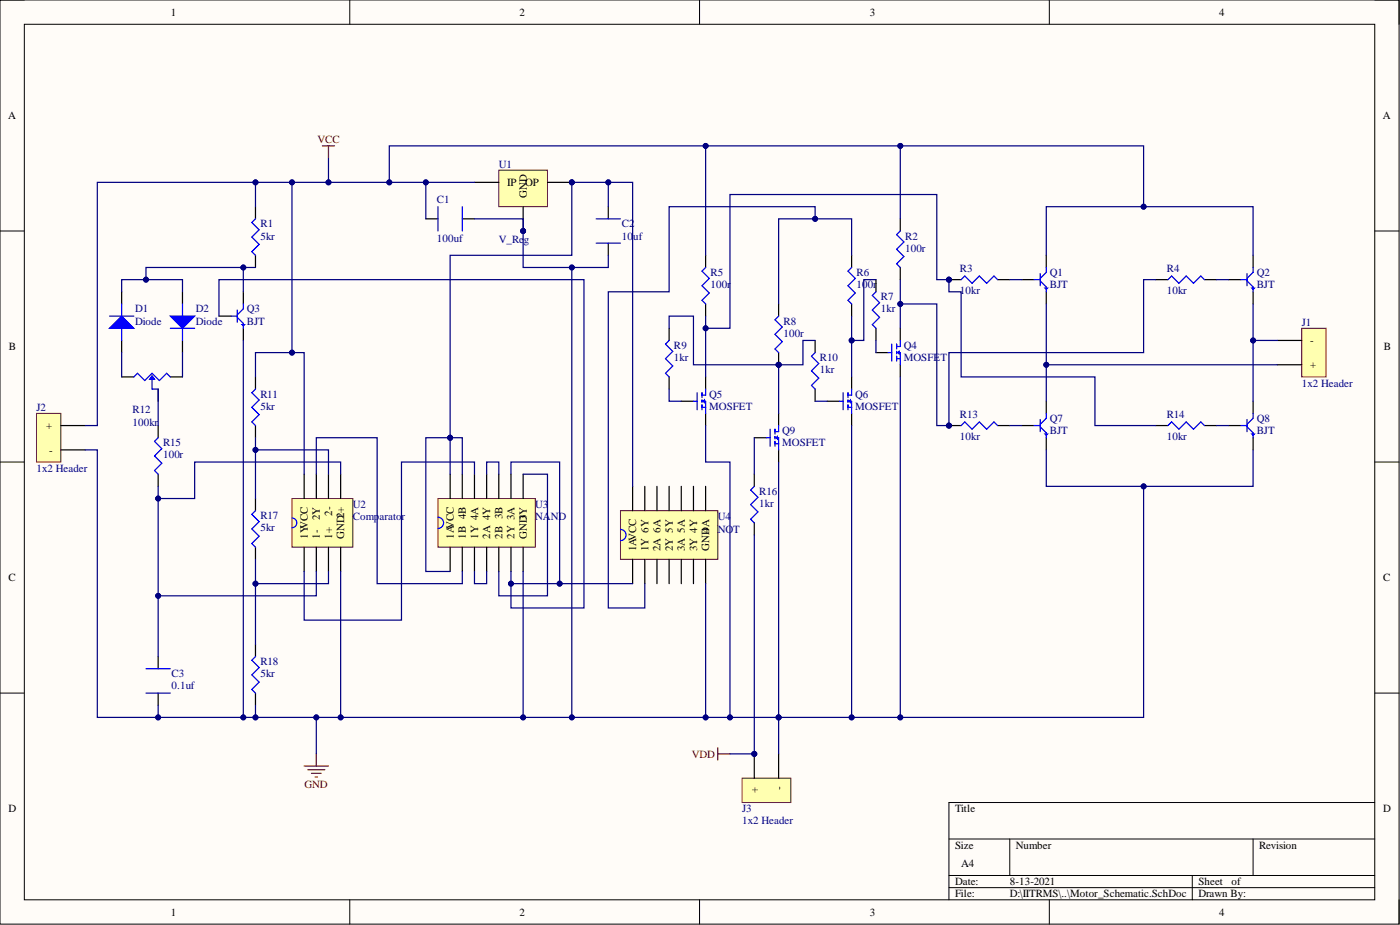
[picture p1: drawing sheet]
<svg xmlns="http://www.w3.org/2000/svg" width="292mm" height="193mm" viewBox="0 0 292 193" stroke-linecap="round" stroke-linejoin="round" font-family="sans-serif">
<path d="M0 0h291.9v192.8h-291.9z" fill-rule="evenodd" fill="#fffcf8"/>
<path d="M0 0h291.9v192.8h-291.9z" fill="none" stroke="#000" stroke-width=".21"/>
<path d="M5.1 5.1h281.7v182.6h-281.7z" fill-rule="evenodd" fill="#fffcf8"/>
<g fill="none" stroke="#000" stroke-width=".21">
<path d="M0 0h5.1M73 0v5.1M146 0v5.1M218.9 0v5.1M286.8 0h5.1v5.1M5.1 5.1h281.7v182.6h-281.7zM0 48.2h5.1M286.8 48.2h5.1M0 96.4h5.1M286.8 96.4h5.1M0 144.6h5.1M286.8 144.6h5.1"/>
<path d="M198 175h88.8M210.7 175v7.6M261.4 175v7.6M286.8 167.4h-88.8v20.3M73 187.7v5.1M146 187.7v5.1M198 182.6h88.8M198 185.2h88.8M218.9 187.7v5.1M248.8 182.6v5.1M291.9 187.7v5.1"/>
</g>
<path d="M38.1 60.9v2.5M38.1 71v2.6M53.3 78.6v2.6M53.3 88.8v2.5M53.3 104v2.5M53.3 114.1v2.6M33 137v2.5M53.3 134.4v2.6M33 144.6v2.5M53.3 144.6v2.5" fill="none" stroke="#000" stroke-width=".25"/>
<path d="M35.5 68.5h5.1M38.1 63.4v2.5M38.1 68.5v2.5M53.3 81.2l-.8 .7 1.6 1.6-1.6 1.5 1.6 1.5-1.6 1.5 .8 .8M53.3 106.5l-.8 .8 1.6 1.5-1.6 1.5 1.6 1.6-1.6 1.5 .8 .7M30.5 139.5h5M53.3 137l-.8 .7 1.6 1.6-1.6 1.5 1.6 1.5-1.6 1.5 .8 .8M30.5 144.6h5" fill="none" stroke="#00f" stroke-width=".25"/>
<path d="M35.5 65.9h5.1l-2.5 2.6z" fill="#00f"/>
<path d="M22.8 65.9h5.1M25.4 63.4v2.5M25.4 68.5v2.5M35.5 65.9h5.1l-2.5 2.6z" fill="none" stroke="#00f" stroke-width=".25"/>
<path d="M25.4 60.9v2.5M25.4 71v2.6" fill="none" stroke="#000" stroke-width=".25"/>
<path d="M22.8 68.5l2.6-2.6 2.5 2.6z" fill="#00f"/>
<path d="M53.3 45.7l-.8 .7 1.6 1.5-1.6 1.6 1.6 1.5-1.6 1.5 .8 .8M22.8 68.5l2.6-2.6 2.5 2.6zM48.2 65.9h1.3M49.5 64.7v2.5M49.5 66.2l1.3 1.3v1M50.8 63.4v1l-1.3 1.3" fill="none" stroke="#00f" stroke-width=".25"/>
<path d="M53.3 43.1v2.6M53.3 53.3v2.5M45.7 65.9h2.5M50.8 60.9v2.5M50.8 68.5v2.5" fill="none" stroke="#000" stroke-width=".25"/>
<path d="M50.5 67.7h.5l-.2 .3z" fill="#00f"/>
<path d="M50.5 67.7h.5l-.2 .3z" fill="none" stroke="#00f" stroke-width=".25"/>
<path d="M60.9 104h12.7v10.1h-12.7z" fill-rule="evenodd" fill="#ffffb0"/>
<path d="M60.9 104h12.7v10.1h-12.7z" fill="none" stroke="#800000" stroke-width=".21"/>
<path d="M33 88.8v2.5M33 98.9v2.6M63.5 98.9v5.1M66 98.9v5.1M68.5 98.9v5.1M71.1 98.9v5.1M63.5 114.1v5.1M66 114.1v5.1M68.5 114.1v5.1M71.1 114.1v5.1" fill="none" stroke="#000" stroke-width=".25"/>
<path d="M33 91.3l-.8 .8 1.6 1.5-1.6 1.5 1.6 1.5-1.6 1.6 .8 .7M60.9 108.1a1.01 1.01 0 0 1 1 1 1.01 1.01 0 0 1-1 1" fill="none" stroke="#00f" stroke-width=".25"/>
<path d="M91.4 104h20.3v10.1h-20.3z" fill-rule="evenodd" fill="#ffffb0"/>
<path d="M91.4 104h20.3v10.1h-20.3z" fill="none" stroke="#800000" stroke-width=".21"/>
<g fill="none" stroke="#000" stroke-width=".25">
<path d="M93.9 98.9v5.1M96.5 98.9v5.1M99 98.9v5.1M101.5 98.9v5.1M104.1 98.9v5.1M106.6 98.9v5.1M109.1 98.9v5.1M93.9 114.1v5.1M96.5 114.1v5.1M99 114.1v5.1M101.5 114.1v5.1M104.1 114.1v5.1"/>
<path d="M106.6 114.1v5.1M109.1 114.1v5.1"/>
</g>
<path d="M91.4 107.9a1.17 1.17 0 0 1 1.1 1.2 1.17 1.17 0 0 1-1.1 1.1" fill="none" stroke="#00f" stroke-width=".25"/>
<circle cx="109.1" cy="48.2" r=".51" fill="#000080"/>
<circle cx="109.1" cy="48.2" r=".51" fill="none" stroke="#000080" stroke-width=".21"/>
<circle cx="119.3" cy="38" r=".51" fill="#000080"/>
<circle cx="119.3" cy="38" r=".51" fill="none" stroke="#000080" stroke-width=".21"/>
<path d="M104.1 35.5h10.1v7.6h-10.1z" fill-rule="evenodd" fill="#ffffb0"/>
<path d="M104.1 35.5h10.1v7.6h-10.1z" fill="none" stroke="#800000" stroke-width=".21"/>
<path d="M99 38h5.1M109.1 43.1v5.1" fill="none" stroke="#000" stroke-width=".25"/>
<circle cx="109.1" cy="48.2" r=".51" fill="#000080"/>
<circle cx="109.1" cy="48.2" r=".51" fill="none" stroke="#000080" stroke-width=".21"/>
<path d="M114.2 38h5.1" fill="none" stroke="#000" stroke-width=".25"/>
<circle cx="119.3" cy="38" r=".51" fill="#000080"/>
<circle cx="119.3" cy="38" r=".51" fill="none" stroke="#000080" stroke-width=".21"/>
<path d="M88.8 45.7h2.6M96.5 45.7h2.5M126.9 43.1v2.6M126.9 50.7v2.6" fill="none" stroke="#000" stroke-width=".25"/>
<path d="M91.4 43.1v5.1M96.5 43.1v5.1M124.4 50.7h5.1M124.4 45.7h5.1" fill="none" stroke="#00f" stroke-width=".25"/>
<path d="M129.5 106.5h20.3v10.2h-20.3z" fill-rule="evenodd" fill="#ffffb0"/>
<path d="M129.5 106.5h20.3v10.2h-20.3z" fill="none" stroke="#800000" stroke-width=".21"/>
<g fill="none" stroke="#000" stroke-width=".25">
<path d="M132 101.5v5M132 116.7v5.1M134.5 101.5v5M134.5 116.7v5.1M137.1 101.5v5M137.1 116.7v5.1M139.6 101.5v5M139.6 116.7v5.1M142.1 101.5v5M142.1 116.7v5.1M144.7 101.5v5M144.7 116.7v5.1"/>
<path d="M147.2 101.5v5M147.2 116.7v5.1"/>
</g>
<path d="M129.5 110.4a1.17 1.17 0 0 1 1.1 1.2 1.17 1.17 0 0 1-1.1 1.2" fill="none" stroke="#00f" stroke-width=".25"/>
<path d="M7.6 86.2h5.1v10.2h-5.1z" fill-rule="evenodd" fill="#ffffb0"/>
<path d="M7.6 86.2h5.1v10.2h-5.1z" fill="none" stroke="#800000" stroke-width=".21"/>
<path d="M12.7 88.8h5.1M12.7 93.9h5.1M157.4 91.3h2.5M162.5 86.2v2.6M162.5 93.9v2.5" fill="none" stroke="#000" stroke-width=".25"/>
<path d="M67.3 30.4h2.5M68.5 30.4v2.6M63.5 159.8h5M66 157.3v2.5M64.2 160.6h3.6M65 161.3h2M65.7 162.1h.6" fill="none" stroke="#800000" stroke-width=".25"/>
<path d="M159.9 91.3h.8M160.7 89.5v3.6M161.7 91.3h.8v2.6M161.7 89.5v1.1M161.7 91.1v.5M161.7 92.1v1M161.7 92.6h.8M162.5 88.8v1.2h-.8" fill="none" stroke="#00f" stroke-width=".25"/>
<path d="M161.9 91.3l.3-.2v.5z" fill="#00f"/>
<path d="M185.3 73.6h.8M186.1 71.8v3.5M187.1 73.6h.7v2.5M187.1 71.8v1M187.1 73.3v.5M187.1 74.3v1M187.1 74.8h.7M187.8 71v1.3h-.7M161.9 91.3l.3-.2v.5z" fill="none" stroke="#00f" stroke-width=".25"/>
<path d="M182.8 73.6h2.5M187.8 68.5v2.5M187.8 76.1v2.5" fill="none" stroke="#000" stroke-width=".25"/>
<path d="M187.3 73.6l.3-.3v.5z" fill="#00f"/>
<path d="M187.3 73.6l.3-.3v.5zM144.7 83.7h.7M145.4 81.9v3.6M146.5 83.7h.7v2.5M146.5 81.9v1M146.5 83.5v.5M146.5 84.5v1M146.5 85h.7M147.2 81.2v1.2h-.7" fill="none" stroke="#00f" stroke-width=".25"/>
<path d="M147.2 78.6v2.6M142.1 83.7h2.6M147.2 86.2v2.6" fill="none" stroke="#000" stroke-width=".25"/>
<path d="M146.7 83.7l.3-.2v.5z" fill="#00f"/>
<path d="M146.7 83.7l.3-.2v.5zM175.1 83.7h.8M175.9 81.9v3.6M176.9 83.7h.8v2.5M176.9 81.9v1M176.9 83.5v.5M176.9 84.5v1M176.9 85h.8M177.7 81.2v1.2h-.8" fill="none" stroke="#00f" stroke-width=".25"/>
<path d="M177.7 78.6v2.6M172.6 83.7h2.5M177.7 86.2v2.6" fill="none" stroke="#000" stroke-width=".25"/>
<path d="M177.2 83.7l.2-.2v.5z" fill="#00f"/>
<path d="M147.2 55.8l-.7 .8 1.5 1.5-1.5 1.5 1.5 1.5-1.5 1.6 .7 .7M177.2 83.7l.2-.2v.5z" fill="none" stroke="#00f" stroke-width=".25"/>
<path d="M147.2 53.3v2.5M147.2 63.4v2.5" fill="none" stroke="#000" stroke-width=".25"/>
<circle cx="162.5" cy="76.1" r=".51" fill="#000080"/>
<circle cx="162.5" cy="76.1" r=".51" fill="none" stroke="#000080" stroke-width=".21"/>
<path d="M162.5 63.4v2.5M162.5 73.6v2.5" fill="none" stroke="#000" stroke-width=".25"/>
<circle cx="162.5" cy="76.1" r=".51" fill="#000080"/>
<circle cx="162.5" cy="76.1" r=".51" fill="none" stroke="#000080" stroke-width=".21"/>
<path d="M177.7 55.8l-.8 .8 1.5 1.5-1.5 1.5 1.5 1.5-1.5 1.6 .8 .7M187.8 48.2l-.7 .8 1.5 1.5-1.5 1.5 1.5 1.5-1.5 1.5 .7 .8M139.6 71l-.8 .8 1.6 1.5-1.6 1.5 1.6 1.5-1.6 1.6 .8 .7M162.5 65.9l-.8 .8 1.5 1.5-1.5 1.6 1.5 1.5-1.5 1.5 .8 .8M170.1 73.6l-.8 .7 1.5 1.5-1.5 1.6 1.5 1.5-1.5 1.5 .8 .8M182.8 60.9l-.8 .7 1.5 1.6-1.5 1.5 1.5 1.5-1.5 1.5 .8 .8M157.4 101.5l-.8 .7 1.5 1.5-1.5 1.6 1.5 1.5-1.5 1.5 .8 .8" fill="none" stroke="#00f" stroke-width=".25"/>
<path d="M177.7 53.3v2.5M182.8 58.3v2.6M187.8 45.7v2.5M187.8 55.8v2.5M139.6 68.5v2.5M139.6 78.6v2.6M170.1 71v2.6M177.7 63.4v2.5M182.8 68.5v2.5M157.4 98.9v2.6M170.1 81.2v2.5M157.4 109.1v2.5" fill="none" stroke="#000" stroke-width=".25"/>
<circle cx="157.4" cy="157.3" r=".51" fill="#000080"/>
<circle cx="157.4" cy="157.3" r=".51" fill="none" stroke="#000080" stroke-width=".21"/>
<path d="M154.8 162.3h10.2v5.1h-10.2z" fill-rule="evenodd" fill="#ffffb0"/>
<path d="M154.8 162.3h10.2v5.1h-10.2z" fill="none" stroke="#800000" stroke-width=".21"/>
<path d="M157.4 157.3v5" fill="none" stroke="#000" stroke-width=".25"/>
<circle cx="157.4" cy="157.3" r=".51" fill="#000080"/>
<circle cx="157.4" cy="157.3" r=".51" fill="none" stroke="#000080" stroke-width=".21"/>
<path d="M162.5 157.3v5" fill="none" stroke="#000" stroke-width=".25"/>
<path d="M149.8 156v2.5M149.8 157.3h2.5" fill="none" stroke="#800000" stroke-width=".25"/>
<circle cx="198" cy="88.8" r=".51" fill="#000080"/>
<circle cx="198" cy="88.8" r=".51" fill="none" stroke="#000080" stroke-width=".21"/>
<path d="M198 88.8h2.5" fill="none" stroke="#000" stroke-width=".25"/>
<circle cx="198" cy="88.8" r=".51" fill="#000080"/>
<circle cx="198" cy="88.8" r=".51" fill="none" stroke="#000080" stroke-width=".21"/>
<path d="M208.1 88.8h2.6" fill="none" stroke="#000" stroke-width=".25"/>
<path d="M200.5 88.8l.8-.8 1.5 1.5 1.5-1.5 1.6 1.5 1.5-1.5 .7 .8" fill="none" stroke="#00f" stroke-width=".25"/>
<circle cx="198" cy="58.3" r=".51" fill="#000080"/>
<circle cx="198" cy="58.3" r=".51" fill="none" stroke="#000080" stroke-width=".21"/>
<path d="M198 58.3h2.5" fill="none" stroke="#000" stroke-width=".25"/>
<circle cx="198" cy="58.3" r=".51" fill="#000080"/>
<circle cx="198" cy="58.3" r=".51" fill="none" stroke="#000080" stroke-width=".21"/>
<path d="M208.1 58.3h2.6M213.2 58.3h2.6M218.3 53.3v2.5M241.1 58.3h2.6M251.3 58.3h2.5M218.3 60.9v2.5M241.1 88.8h2.6M251.3 88.8h2.5" fill="none" stroke="#000" stroke-width=".25"/>
<path d="M200.5 58.3l.8-.7 1.5 1.5 1.5-1.5 1.6 1.5 1.5-1.5 .7 .7M215.8 58.3h1.2M217 57.1v2.5M217 58.6l1.3 1.3v1M218.3 55.8v1l-1.3 1.3M243.7 58.3l.7-.7 1.6 1.5 1.5-1.5 1.5 1.5 1.5-1.5 .8 .7M243.7 88.8l.7-.8 1.6 1.5 1.5-1.5 1.5 1.5 1.5-1.5 .8 .8" fill="none" stroke="#00f" stroke-width=".25"/>
<path d="M218 60.1h.6l-.3 .3z" fill="#00f"/>
<path d="M258.9 58.3h1.3M260.2 57.1v2.5M260.2 58.6l1.2 1.3v1M261.4 55.8v1l-1.2 1.3M218 60.1h.6l-.3 .3z" fill="none" stroke="#00f" stroke-width=".25"/>
<path d="M256.4 58.3h2.5M261.4 53.3v2.5M261.4 60.9v2.5" fill="none" stroke="#000" stroke-width=".25"/>
<path d="M261.2 60.1h.5l-.3 .3z" fill="#00f"/>
<path d="M261.2 60.1h.5l-.3 .3zM258.9 88.8h1.3M260.2 87.5v2.5M260.2 89l1.2 1.3v1M261.4 86.2v1.1l-1.2 1.2" fill="none" stroke="#00f" stroke-width=".25"/>
<path d="M256.4 88.8h2.5M261.4 83.7v2.5M261.4 91.3v2.6" fill="none" stroke="#000" stroke-width=".25"/>
<path d="M261.2 90.6h.5l-.3 .2z" fill="#00f"/>
<path d="M215.8 88.8h1.2M217 87.5v2.5M217 89l1.3 1.3v1M218.3 86.2v1.1l-1.3 1.2M261.2 90.6h.5l-.3 .2z" fill="none" stroke="#00f" stroke-width=".25"/>
<path d="M213.2 88.8h2.6M218.3 83.7v2.5M218.3 91.3v2.6" fill="none" stroke="#000" stroke-width=".25"/>
<path d="M218 90.6h.6l-.3 .2z" fill="#00f"/>
<path d="M218 90.6h.6l-.3 .2z" fill="none" stroke="#00f" stroke-width=".25"/>
<path d="M271.6 68.5h5.1v10.1h-5.1z" fill-rule="evenodd" fill="#ffffb0"/>
<path d="M271.6 68.5h5.1v10.1h-5.1z" fill="none" stroke="#800000" stroke-width=".21"/>
<path d="M25.4 78.6h2.5M35.5 78.6h2.6M266.5 76.1h5.1M266.5 71h5.1" fill="none" stroke="#000" stroke-width=".25"/>
<path d="M27.9 78.6l.8-.7 1.5 1.5 1.5-1.5 1.6 1.5 1.5-1.5 .7 .7M31.7 79.1v2.1h1.3" fill="none" stroke="#00f" stroke-width=".25"/>
<path d="M31.7 78.4l.5 .7h-1z" fill="#00f"/>
<path d="M31.7 78.4l.5 .7h-1z" fill="none" stroke="#00f" stroke-width=".25"/>
<path d="M33 81.2v2.5" fill="none" stroke="#000" stroke-width=".25"/>
<path d="M17.8 93.9h2.5v55.8h12.7" fill="none" stroke="#000080" stroke-width=".25"/>
<circle cx="33" cy="149.7" r=".51" fill="#000080"/>
<circle cx="33" cy="149.7" r=".51" fill="none" stroke="#000080" stroke-width=".21"/>
<path d="M53.3 38h-33v50.8h-2.5" fill="none" stroke="#000080" stroke-width=".25"/>
<circle cx="53.3" cy="38" r=".51" fill="#000080"/>
<circle cx="53.3" cy="38" r=".51" fill="none" stroke="#000080" stroke-width=".21"/>
<path d="M25.4 60.9v-2.6h12.7v2.6" fill="none" stroke="#000080" stroke-width=".25"/>
<circle cx="30.5" cy="58.3" r=".51" fill="#000080"/>
<circle cx="30.5" cy="58.3" r=".51" fill="none" stroke="#000080" stroke-width=".21"/>
<path d="M33 147.1v2.6h20.3v-2.6" fill="none" stroke="#000080" stroke-width=".25"/>
<circle cx="33" cy="149.7" r=".51" fill="#000080"/>
<circle cx="33" cy="149.7" r=".51" fill="none" stroke="#000080" stroke-width=".21"/>
<circle cx="50.8" cy="149.7" r=".51" fill="#000080"/>
<circle cx="50.8" cy="149.7" r=".51" fill="none" stroke="#000080" stroke-width=".21"/>
<circle cx="53.3" cy="149.7" r=".51" fill="#000080"/>
<circle cx="53.3" cy="149.7" r=".51" fill="none" stroke="#000080" stroke-width=".21"/>
<path d="M66 119.2v5.1h-33" fill="none" stroke="#000080" stroke-width=".25"/>
<circle cx="33" cy="124.3" r=".51" fill="#000080"/>
<circle cx="33" cy="124.3" r=".51" fill="none" stroke="#000080" stroke-width=".21"/>
<path d="M71.1 98.9v-2.5h-30.5v7.6h-7.6" fill="none" stroke="#000080" stroke-width=".25"/>
<circle cx="33" cy="104" r=".51" fill="#000080"/>
<circle cx="33" cy="104" r=".51" fill="none" stroke="#000080" stroke-width=".21"/>
<path d="M71.1 119.2v30.5h-17.8" fill="none" stroke="#000080" stroke-width=".25"/>
<circle cx="71.1" cy="149.7" r=".51" fill="#000080"/>
<circle cx="71.1" cy="149.7" r=".51" fill="none" stroke="#000080" stroke-width=".21"/>
<circle cx="66" cy="149.7" r=".51" fill="#000080"/>
<circle cx="66" cy="149.7" r=".51" fill="none" stroke="#000080" stroke-width=".21"/>
<circle cx="53.3" cy="149.7" r=".51" fill="#000080"/>
<circle cx="53.3" cy="149.7" r=".51" fill="none" stroke="#000080" stroke-width=".21"/>
<path d="M68.5 119.2v2.6h-15.2" fill="none" stroke="#000080" stroke-width=".25"/>
<circle cx="53.3" cy="121.8" r=".51" fill="#000080"/>
<circle cx="53.3" cy="121.8" r=".51" fill="none" stroke="#000080" stroke-width=".21"/>
<path d="M53.3 91.3v2.6h15.2v5" fill="none" stroke="#000080" stroke-width=".25"/>
<circle cx="53.3" cy="93.9" r=".51" fill="#000080"/>
<circle cx="53.3" cy="93.9" r=".51" fill="none" stroke="#000080" stroke-width=".21"/>
<path d="M53.3 43.1v-5.1h7.6v35.6h-7.6v5" fill="none" stroke="#000080" stroke-width=".25"/>
<circle cx="53.3" cy="38" r=".51" fill="#000080"/>
<circle cx="53.3" cy="38" r=".51" fill="none" stroke="#000080" stroke-width=".21"/>
<circle cx="60.9" cy="38" r=".51" fill="#000080"/>
<circle cx="60.9" cy="38" r=".51" fill="none" stroke="#000080" stroke-width=".21"/>
<circle cx="60.9" cy="73.6" r=".51" fill="#000080"/>
<circle cx="60.9" cy="73.6" r=".51" fill="none" stroke="#000080" stroke-width=".21"/>
<path d="M60.9 73.6h2.6v25.3" fill="none" stroke="#000080" stroke-width=".25"/>
<circle cx="60.9" cy="73.6" r=".51" fill="#000080"/>
<circle cx="60.9" cy="73.6" r=".51" fill="none" stroke="#000080" stroke-width=".21"/>
<path d="M60.9 38h38.1" fill="none" stroke="#000080" stroke-width=".25"/>
<circle cx="88.8" cy="38" r=".51" fill="#000080"/>
<circle cx="88.8" cy="38" r=".51" fill="none" stroke="#000080" stroke-width=".21"/>
<circle cx="81.2" cy="38" r=".51" fill="#000080"/>
<circle cx="81.2" cy="38" r=".51" fill="none" stroke="#000080" stroke-width=".21"/>
<circle cx="68.5" cy="38" r=".51" fill="#000080"/>
<circle cx="68.5" cy="38" r=".51" fill="none" stroke="#000080" stroke-width=".21"/>
<circle cx="60.9" cy="38" r=".51" fill="#000080"/>
<circle cx="60.9" cy="38" r=".51" fill="none" stroke="#000080" stroke-width=".21"/>
<path d="M66 98.9v-7.6h12.7v30.5h17.8v-2.6M99 98.9v-2.5h-15.2v33h-20.3v-10.2M109.1 119.2v30.5h-38" fill="none" stroke="#000080" stroke-width=".25"/>
<circle cx="109.1" cy="149.7" r=".51" fill="#000080"/>
<circle cx="109.1" cy="149.7" r=".51" fill="none" stroke="#000080" stroke-width=".21"/>
<circle cx="71.1" cy="149.7" r=".51" fill="#000080"/>
<circle cx="71.1" cy="149.7" r=".51" fill="none" stroke="#000080" stroke-width=".21"/>
<path d="M81.2 38v-7.6h66v22.9" fill="none" stroke="#000080" stroke-width=".25"/>
<circle cx="147.2" cy="30.4" r=".51" fill="#000080"/>
<circle cx="147.2" cy="30.4" r=".51" fill="none" stroke="#000080" stroke-width=".21"/>
<circle cx="81.2" cy="38" r=".51" fill="#000080"/>
<circle cx="81.2" cy="38" r=".51" fill="none" stroke="#000080" stroke-width=".21"/>
<path d="M93.9 91.3h-5.1v27.9h5.1" fill="none" stroke="#000080" stroke-width=".25"/>
<circle cx="93.9" cy="91.3" r=".51" fill="#000080"/>
<circle cx="93.9" cy="91.3" r=".51" fill="none" stroke="#000080" stroke-width=".21"/>
<path d="M93.9 91.3h2.6v7.6" fill="none" stroke="#000080" stroke-width=".25"/>
<circle cx="93.9" cy="91.3" r=".51" fill="#000080"/>
<circle cx="93.9" cy="91.3" r=".51" fill="none" stroke="#000080" stroke-width=".21"/>
<path d="M126.9 43.1v-5.1h-7.6v15.3h-25.4v45.6" fill="none" stroke="#000080" stroke-width=".25"/>
<circle cx="126.9" cy="38" r=".51" fill="#000080"/>
<circle cx="126.9" cy="38" r=".51" fill="none" stroke="#000080" stroke-width=".21"/>
<circle cx="119.3" cy="38" r=".51" fill="#000080"/>
<circle cx="119.3" cy="38" r=".51" fill="none" stroke="#000080" stroke-width=".21"/>
<circle cx="93.9" cy="91.3" r=".51" fill="#000080"/>
<circle cx="93.9" cy="91.3" r=".51" fill="none" stroke="#000080" stroke-width=".21"/>
<path d="M99 45.7h10.1v10.1h10.2v93.9h-10.2M99 119.2v2.6h2.5v-2.6" fill="none" stroke="#000080" stroke-width=".25"/>
<circle cx="109.1" cy="48.2" r=".51" fill="#000080"/>
<circle cx="109.1" cy="48.2" r=".51" fill="none" stroke="#000080" stroke-width=".21"/>
<circle cx="119.3" cy="55.8" r=".51" fill="#000080"/>
<circle cx="119.3" cy="55.8" r=".51" fill="none" stroke="#000080" stroke-width=".21"/>
<circle cx="119.3" cy="149.7" r=".51" fill="#000080"/>
<circle cx="119.3" cy="149.7" r=".51" fill="none" stroke="#000080" stroke-width=".21"/>
<circle cx="109.1" cy="149.7" r=".51" fill="#000080"/>
<circle cx="109.1" cy="149.7" r=".51" fill="none" stroke="#000080" stroke-width=".21"/>
<path d="M101.5 98.9v-2.5h2.6v2.5M106.6 98.9v-2.5h10.2v25.4h-10.2v-2.6M109.1 98.9h5.1v25.4h-10.1v-5.1" fill="none" stroke="#000080" stroke-width=".25"/>
<circle cx="116.8" cy="121.8" r=".51" fill="#000080"/>
<circle cx="116.8" cy="121.8" r=".51" fill="none" stroke="#000080" stroke-width=".21"/>
<circle cx="106.6" cy="121.8" r=".51" fill="#000080"/>
<circle cx="106.6" cy="121.8" r=".51" fill="none" stroke="#000080" stroke-width=".21"/>
<path d="M116.8 121.8h15.2" fill="none" stroke="#000080" stroke-width=".25"/>
<circle cx="116.8" cy="121.8" r=".51" fill="#000080"/>
<circle cx="116.8" cy="121.8" r=".51" fill="none" stroke="#000080" stroke-width=".21"/>
<path d="M147.2 121.8v27.9h-27.9" fill="none" stroke="#000080" stroke-width=".25"/>
<circle cx="147.2" cy="149.7" r=".51" fill="#000080"/>
<circle cx="147.2" cy="149.7" r=".51" fill="none" stroke="#000080" stroke-width=".21"/>
<circle cx="119.3" cy="149.7" r=".51" fill="#000080"/>
<circle cx="119.3" cy="149.7" r=".51" fill="none" stroke="#000080" stroke-width=".21"/>
<path d="M126.9 53.3v2.5h-7.6" fill="none" stroke="#000080" stroke-width=".25"/>
<circle cx="119.3" cy="55.8" r=".51" fill="#000080"/>
<circle cx="119.3" cy="55.8" r=".51" fill="none" stroke="#000080" stroke-width=".21"/>
<path d="M170.1 45.7v-2.6h-30.5v17.8h-12.7v65.9h7.6v-5" fill="none" stroke="#000080" stroke-width=".25"/>
<circle cx="170.1" cy="45.7" r=".51" fill="#000080"/>
<circle cx="170.1" cy="45.7" r=".51" fill="none" stroke="#000080" stroke-width=".21"/>
<path d="M126.9 38h5.1v63.5" fill="none" stroke="#000080" stroke-width=".25"/>
<circle cx="126.9" cy="38" r=".51" fill="#000080"/>
<circle cx="126.9" cy="38" r=".51" fill="none" stroke="#000080" stroke-width=".21"/>
<path d="M139.6 68.5v-2.6h5.1v10.2h17.8v10.1M139.6 81.2v2.5h2.5" fill="none" stroke="#000080" stroke-width=".25"/>
<circle cx="162.5" cy="76.1" r=".51" fill="#000080"/>
<circle cx="162.5" cy="76.1" r=".51" fill="none" stroke="#000080" stroke-width=".21"/>
<path d="M147.2 88.8v7.6h5.1v53.3h-5.1" fill="none" stroke="#000080" stroke-width=".25"/>
<circle cx="152.3" cy="149.7" r=".51" fill="#000080"/>
<circle cx="152.3" cy="149.7" r=".51" fill="none" stroke="#000080" stroke-width=".21"/>
<circle cx="147.2" cy="149.7" r=".51" fill="#000080"/>
<circle cx="147.2" cy="149.7" r=".51" fill="none" stroke="#000080" stroke-width=".21"/>
<path d="M147.2 68.5h5.1v-27.9h43.2v17.7h2.5v2.6h2.5v17.7h28v10.2h12.6" fill="none" stroke="#000080" stroke-width=".25"/>
<circle cx="198" cy="58.3" r=".51" fill="#000080"/>
<circle cx="198" cy="58.3" r=".51" fill="none" stroke="#000080" stroke-width=".21"/>
<circle cx="147.2" cy="68.5" r=".51" fill="#000080"/>
<circle cx="147.2" cy="68.5" r=".51" fill="none" stroke="#000080" stroke-width=".21"/>
<path d="M147.2 30.4h40.6v15.3" fill="none" stroke="#000080" stroke-width=".25"/>
<circle cx="187.8" cy="30.4" r=".51" fill="#000080"/>
<circle cx="187.8" cy="30.4" r=".51" fill="none" stroke="#000080" stroke-width=".21"/>
<circle cx="147.2" cy="30.4" r=".51" fill="#000080"/>
<circle cx="147.2" cy="30.4" r=".51" fill="none" stroke="#000080" stroke-width=".21"/>
<path d="M157.4 111.6v45.7h-5.1" fill="none" stroke="#000080" stroke-width=".25"/>
<circle cx="157.4" cy="157.3" r=".51" fill="#000080"/>
<circle cx="157.4" cy="157.3" r=".51" fill="none" stroke="#000080" stroke-width=".21"/>
<path d="M162.5 96.4v53.3h-10.2" fill="none" stroke="#000080" stroke-width=".25"/>
<circle cx="162.5" cy="149.7" r=".51" fill="#000080"/>
<circle cx="162.5" cy="149.7" r=".51" fill="none" stroke="#000080" stroke-width=".21"/>
<circle cx="152.3" cy="149.7" r=".51" fill="#000080"/>
<circle cx="152.3" cy="149.7" r=".51" fill="none" stroke="#000080" stroke-width=".21"/>
<path d="M177.7 88.8v60.9h-15.2" fill="none" stroke="#000080" stroke-width=".25"/>
<circle cx="177.7" cy="149.7" r=".51" fill="#000080"/>
<circle cx="177.7" cy="149.7" r=".51" fill="none" stroke="#000080" stroke-width=".21"/>
<circle cx="162.5" cy="149.7" r=".51" fill="#000080"/>
<circle cx="162.5" cy="149.7" r=".51" fill="none" stroke="#000080" stroke-width=".21"/>
<path d="M170.1 71h-2.6v5.1h-5" fill="none" stroke="#000080" stroke-width=".25"/>
<circle cx="162.5" cy="76.1" r=".51" fill="#000080"/>
<circle cx="162.5" cy="76.1" r=".51" fill="none" stroke="#000080" stroke-width=".21"/>
<path d="M177.7 53.3v-7.6h-15.2v17.7" fill="none" stroke="#000080" stroke-width=".25"/>
<circle cx="170.1" cy="45.7" r=".51" fill="#000080"/>
<circle cx="170.1" cy="45.7" r=".51" fill="none" stroke="#000080" stroke-width=".21"/>
<path d="M187.8 78.6v71.1h-10.1M170.1 83.7h2.5" fill="none" stroke="#000080" stroke-width=".25"/>
<circle cx="187.8" cy="149.7" r=".51" fill="#000080"/>
<circle cx="187.8" cy="149.7" r=".51" fill="none" stroke="#000080" stroke-width=".21"/>
<circle cx="177.7" cy="149.7" r=".51" fill="#000080"/>
<circle cx="177.7" cy="149.7" r=".51" fill="none" stroke="#000080" stroke-width=".21"/>
<path d="M182.8 58.3h-2.6v12.7h-2.5" fill="none" stroke="#000080" stroke-width=".25"/>
<circle cx="177.7" cy="71" r=".51" fill="#000080"/>
<circle cx="177.7" cy="71" r=".51" fill="none" stroke="#000080" stroke-width=".21"/>
<path d="M238.6 101.5v48.2h-50.8" fill="none" stroke="#000080" stroke-width=".25"/>
<circle cx="238.6" cy="101.5" r=".51" fill="#000080"/>
<circle cx="238.6" cy="101.5" r=".51" fill="none" stroke="#000080" stroke-width=".21"/>
<circle cx="187.8" cy="149.7" r=".51" fill="#000080"/>
<circle cx="187.8" cy="149.7" r=".51" fill="none" stroke="#000080" stroke-width=".21"/>
<path d="M241.1 58.3h-2.5v15.3h-40.6v15.2h-2.5v-25.4h-7.7" fill="none" stroke="#000080" stroke-width=".25"/>
<circle cx="198" cy="88.8" r=".51" fill="#000080"/>
<circle cx="198" cy="88.8" r=".51" fill="none" stroke="#000080" stroke-width=".21"/>
<circle cx="187.8" cy="63.4" r=".51" fill="#000080"/>
<circle cx="187.8" cy="63.4" r=".51" fill="none" stroke="#000080" stroke-width=".21"/>
<path d="M187.8 30.4h50.8v12.7" fill="none" stroke="#000080" stroke-width=".25"/>
<circle cx="238.6" cy="43.1" r=".51" fill="#000080"/>
<circle cx="238.6" cy="43.1" r=".51" fill="none" stroke="#000080" stroke-width=".21"/>
<circle cx="187.8" cy="30.4" r=".51" fill="#000080"/>
<circle cx="187.8" cy="30.4" r=".51" fill="none" stroke="#000080" stroke-width=".21"/>
<path d="M210.7 58.3h2.5M210.7 88.8h2.5M218.3 93.9v7.6h43.1v-7.6" fill="none" stroke="#000080" stroke-width=".25"/>
<circle cx="238.6" cy="101.5" r=".51" fill="#000080"/>
<circle cx="238.6" cy="101.5" r=".51" fill="none" stroke="#000080" stroke-width=".21"/>
<path d="M218.3 76.1h48.2" fill="none" stroke="#000080" stroke-width=".25"/>
<circle cx="218.3" cy="76.1" r=".51" fill="#000080"/>
<circle cx="218.3" cy="76.1" r=".51" fill="none" stroke="#000080" stroke-width=".21"/>
<path d="M218.3 53.3v-10.2h43.1v10.2" fill="none" stroke="#000080" stroke-width=".25"/>
<circle cx="238.6" cy="43.1" r=".51" fill="#000080"/>
<circle cx="238.6" cy="43.1" r=".51" fill="none" stroke="#000080" stroke-width=".21"/>
<path d="M253.8 58.3h2.6M261.4 71h5.1M253.8 88.8h2.6" fill="none" stroke="#000080" stroke-width=".25"/>
<circle cx="261.5" cy="71" r=".51" fill="#000080"/>
<circle cx="261.5" cy="71" r=".51" fill="none" stroke="#000080" stroke-width=".21"/>
<path d="M25.4 73.6v5M33 101.5v35.5" fill="none" stroke="#000080" stroke-width=".25"/>
<circle cx="33" cy="104" r=".51" fill="#000080"/>
<circle cx="33" cy="104" r=".51" fill="none" stroke="#000080" stroke-width=".21"/>
<circle cx="33" cy="124.3" r=".51" fill="#000080"/>
<circle cx="33" cy="124.3" r=".51" fill="none" stroke="#000080" stroke-width=".21"/>
<path d="M38.1 73.6v5M50.8 71v78.7M33 81.2v7.6" fill="none" stroke="#000080" stroke-width=".25"/>
<circle cx="50.8" cy="149.7" r=".51" fill="#000080"/>
<circle cx="50.8" cy="149.7" r=".51" fill="none" stroke="#000080" stroke-width=".21"/>
<path d="M53.3 116.7v17.7" fill="none" stroke="#000080" stroke-width=".25"/>
<circle cx="53.3" cy="121.8" r=".51" fill="#000080"/>
<circle cx="53.3" cy="121.8" r=".51" fill="none" stroke="#000080" stroke-width=".21"/>
<path d="M53.3 93.9v10.1" fill="none" stroke="#000080" stroke-width=".25"/>
<circle cx="53.3" cy="93.9" r=".51" fill="#000080"/>
<circle cx="53.3" cy="93.9" r=".51" fill="none" stroke="#000080" stroke-width=".21"/>
<path d="M66 149.7v7.6" fill="none" stroke="#000080" stroke-width=".25"/>
<circle cx="66" cy="149.7" r=".51" fill="#000080"/>
<circle cx="66" cy="149.7" r=".51" fill="none" stroke="#000080" stroke-width=".21"/>
<path d="M68.5 33v5" fill="none" stroke="#000080" stroke-width=".25"/>
<circle cx="68.5" cy="38" r=".51" fill="#000080"/>
<circle cx="68.5" cy="38" r=".51" fill="none" stroke="#000080" stroke-width=".21"/>
<path d="M88.8 38v7.7" fill="none" stroke="#000080" stroke-width=".25"/>
<circle cx="88.8" cy="38" r=".51" fill="#000080"/>
<circle cx="88.8" cy="38" r=".51" fill="none" stroke="#000080" stroke-width=".21"/>
<path d="M147.2 65.9v12.7" fill="none" stroke="#000080" stroke-width=".25"/>
<circle cx="147.2" cy="68.5" r=".51" fill="#000080"/>
<circle cx="147.2" cy="68.5" r=".51" fill="none" stroke="#000080" stroke-width=".21"/>
<path d="M157.4 91.3v7.6M162.5 149.7v7.6" fill="none" stroke="#000080" stroke-width=".25"/>
<circle cx="162.5" cy="149.7" r=".51" fill="#000080"/>
<circle cx="162.5" cy="149.7" r=".51" fill="none" stroke="#000080" stroke-width=".21"/>
<path d="M177.7 65.9v12.7" fill="none" stroke="#000080" stroke-width=".25"/>
<circle cx="177.7" cy="71" r=".51" fill="#000080"/>
<circle cx="177.7" cy="71" r=".51" fill="none" stroke="#000080" stroke-width=".21"/>
<path d="M187.8 58.3v10.2M182.8 71v2.6" fill="none" stroke="#000080" stroke-width=".25"/>
<circle cx="187.8" cy="63.4" r=".51" fill="#000080"/>
<circle cx="187.8" cy="63.4" r=".51" fill="none" stroke="#000080" stroke-width=".21"/>
<path d="M218.3 63.4v20.3" fill="none" stroke="#000080" stroke-width=".25"/>
<circle cx="218.3" cy="76.1" r=".51" fill="#000080"/>
<circle cx="218.3" cy="76.1" r=".51" fill="none" stroke="#000080" stroke-width=".21"/>
<path d="M261.4 63.4v20.3" fill="none" stroke="#000080" stroke-width=".25"/>
<circle cx="261.5" cy="71" r=".51" fill="#000080"/>
<circle cx="261.5" cy="71" r=".51" fill="none" stroke="#000080" stroke-width=".21"/>
<path d="M45.7 65.9v-7.6h76.1v68.5h-15.2v-5" fill="none" stroke="#000080" stroke-width=".25"/>
<circle cx="106.6" cy="121.8" r=".51" fill="#000080"/>
<circle cx="106.6" cy="121.8" r=".51" fill="none" stroke="#000080" stroke-width=".21"/>
<path d="M30.5 58.3v-2.5h20.3v5.1" fill="none" stroke="#000080" stroke-width=".25"/>
<circle cx="30.5" cy="58.3" r=".51" fill="#000080"/>
<circle cx="30.5" cy="58.3" r=".51" fill="none" stroke="#000080" stroke-width=".21"/>
<circle cx="50.8" cy="55.8" r=".51" fill="#000080"/>
<circle cx="50.8" cy="55.8" r=".51" fill="none" stroke="#000080" stroke-width=".21"/>
<path d="M50.8 55.8h2.5" fill="none" stroke="#000080" stroke-width=".25"/>
<circle cx="50.8" cy="55.8" r=".51" fill="#000080"/>
<circle cx="50.8" cy="55.8" r=".51" fill="none" stroke="#000080" stroke-width=".21"/>
<g font-size="2.3">
<text x="35.6" y="3.3">1</text>
<text x="108.4" y="3.3">2</text>
<text x="181.5" y="3.3">3</text>
<text x="254.3" y="3.3">4</text>
<text x="1.7" y="24.9">A</text>
<text x="288.5" y="24.9">A</text>
<text x="105.8" y="38.8">IP</text>
<text x="109.6" y="38.8">OP</text>
<text x="109.9" y="41.3" transform="rotate(-90 109.9 41.3)">GND</text>
<text x="273.4" y="71.8">-</text>
<text x="1.9" y="73.1">B</text>
<text x="273.4" y="76.9">+</text>
<text x="288.7" y="73.1">B</text>
<text x="9.6" y="89.5">+</text>
<text x="10.2" y="94.6">-</text>
<text x="69.3" y="107.6" transform="rotate(-90 69.3 107.6)">2-</text>
<text x="64.2" y="112.4" transform="rotate(-90 64.2 112.4)">1YVCC</text>
<text x="66.8" y="112.4" transform="rotate(-90 66.8 112.4)">1-</text>
<text x="66.8" y="108.6" transform="rotate(-90 66.8 108.6)">2Y</text>
<text x="69.3" y="112.4" transform="rotate(-90 69.3 112.4)">1+</text>
<text x="71.8" y="112.4" transform="rotate(-90 71.8 112.4)">GND2+</text>
<text x="94.7" y="112.4" transform="rotate(-90 94.7 112.4)">1AVCC</text>
<text x="97.2" y="112.4" transform="rotate(-90 97.2 112.4)">1B 4B</text>
<text x="99.8" y="112.4" transform="rotate(-90 99.8 112.4)">1Y 4A</text>
<text x="102.3" y="112.4" transform="rotate(-90 102.3 112.4)">2A 4Y</text>
<text x="104.8" y="112.4" transform="rotate(-90 104.8 112.4)">2B 3B</text>
<text x="107.4" y="112.4" transform="rotate(-90 107.4 112.4)">2Y 3A</text>
<text x="109.9" y="112.4" transform="rotate(-90 109.9 112.4)">GNDY</text>
<text x="109.9" y="108.6" transform="rotate(-90 109.9 108.6)">3</text>
<text x="148" y="111.1" transform="rotate(-90 148 111.1)">4</text>
<text x="132.8" y="114.9" transform="rotate(-90 132.8 114.9)">1AVCC</text>
<text x="135.3" y="114.9" transform="rotate(-90 135.3 114.9)">1Y 6Y</text>
<text x="137.8" y="114.9" transform="rotate(-90 137.8 114.9)">2A 6A</text>
<text x="140.4" y="114.9" transform="rotate(-90 140.4 114.9)">2Y 5Y</text>
<text x="142.9" y="114.9" transform="rotate(-90 142.9 114.9)">3A 5A</text>
<text x="145.4" y="114.9" transform="rotate(-90 145.4 114.9)">3Y 4Y</text>
<text x="148" y="114.9" transform="rotate(-90 148 114.9)">GNDA</text>
<text x="1.8" y="121.3">C</text>
<text x="288.6" y="121.3">C</text>
<text x="158.1" y="165.4" transform="rotate(-90 158.1 165.4)">+</text>
<text x="163.2" y="164.8" transform="rotate(-90 163.2 164.8)">-</text>
<text x="1.8" y="169.4">D</text>
<text x="199.3" y="169.4">Title</text>
<text x="288.6" y="169.4">D</text>
<text x="199.3" y="177.1">Size</text>
<text x="212" y="177.1">Number</text>
<text x="262.7" y="177.1">Revision</text>
<text x="199.3" y="184.7">Date:</text>
<text x="200.5" y="180.9">A4</text>
<text x="210.7" y="184.7">8-13-2021</text>
<text x="250" y="184.7">Sheet</text>
<text x="257" y="184.7">of</text>
<text x="35.6" y="191">1</text>
<text x="108.4" y="191">2</text>
<text x="181.5" y="191">3</text>
<text x="199.3" y="187.2">File:</text>
<text x="210.7" y="187.2">D:\IITRMS\..\Motor_Schematic.SchDoc</text>
<text x="250" y="187.2">Drawn By:</text>
<text x="254.3" y="191">4</text>
</g>
<g font-size="2.3" fill="#800000">
<text x="66.3" y="29.9">VCC</text>
<text x="144.3" y="158">VDD</text>
<text x="63.5" y="164.4">GND</text>
</g>
<g font-size="2.3" fill="#000080">
<text x="104.1" y="35">U1</text>
<text x="54.3" y="47.4">R1</text>
<text x="91.1" y="42.4">C1</text>
<text x="129.7" y="47.4">C2</text>
<text x="54.3" y="50">5kr</text>
<text x="91.1" y="50.5">100uf</text>
<text x="104.1" y="50.7">V_Reg</text>
<text x="129.7" y="50">10</text>
<text x="132.1" y="50">uf</text>
<text x="188.9" y="50">R2</text>
<text x="188.9" y="52.5">100r</text>
<text x="148.2" y="57.6">R5</text>
<text x="178.7" y="57.6">R6</text>
<text x="200.3" y="56.8">R3</text>
<text x="219.1" y="57.6">Q1</text>
<text x="243.4" y="56.8">R4</text>
<text x="262.2" y="57.6">Q2</text>
<text x="28.2" y="65.2">D1</text>
<text x="40.9" y="65.2">D2</text>
<text x="51.5" y="65.2">Q3</text>
<text x="148.2" y="60.1">100r</text>
<text x="178.7" y="60.1">100r</text>
<text x="183.8" y="62.7">R7</text>
<text x="183.8" y="65.2">1kr</text>
<text x="200.3" y="61.4">10kr</text>
<text x="219.1" y="60.1">BJT</text>
<text x="243.4" y="61.4">10kr</text>
<text x="262.2" y="60.1">BJT</text>
<text x="28.2" y="67.7">Diode</text>
<text x="40.9" y="67.7">Diode</text>
<text x="51.5" y="67.7">BJT</text>
<text x="163.5" y="67.7">R8</text>
<text x="163.5" y="70.3">100r</text>
<text x="271.6" y="68">J1</text>
<text x="140.6" y="72.8">R9</text>
<text x="140.6" y="75.3">1kr</text>
<text x="171.1" y="75.3">R10</text>
<text x="171.1" y="77.9">1kr</text>
<text x="188.6" y="72.8">Q4</text>
<text x="188.6" y="75.3">MOSFET</text>
<text x="54.3" y="82.9">R11</text>
<text x="148" y="82.9">Q5</text>
<text x="178.4" y="82.9">Q6</text>
<text x="271.6" y="80.7">1x2 Header</text>
<text x="7.6" y="85.7">J2</text>
<text x="27.7" y="86.2">R12</text>
<text x="27.7" y="88.8">100kr</text>
<text x="54.3" y="85.5">5kr</text>
<text x="148" y="85.5">MOSFET</text>
<text x="178.4" y="85.5">MOSFET</text>
<text x="200.3" y="87.3">R13</text>
<text x="219.1" y="88">Q7</text>
<text x="243.4" y="87.3">R14</text>
<text x="262.2" y="88">Q8</text>
<text x="34" y="93.1">R15</text>
<text x="34" y="95.6">100r</text>
<text x="163.2" y="90.6">Q9</text>
<text x="163.2" y="93.1">MOSFET</text>
<text x="200.3" y="91.8">10kr</text>
<text x="219.1" y="90.6">BJT</text>
<text x="243.4" y="91.8">10kr</text>
<text x="262.2" y="90.6">BJT</text>
<text x="7.6" y="98.4">1x2 Header</text>
<text x="73.6" y="106">U2</text>
<text x="111.7" y="106">U3</text>
<text x="158.4" y="103.2">R16</text>
<text x="158.4" y="105.8">1kr</text>
<text x="54.3" y="108.3">R17</text>
<text x="54.3" y="110.8">5kr</text>
<text x="73.6" y="108.6">Comp</text>
<text x="79.2" y="108.6">arator</text>
<text x="111.7" y="108.6">NAND</text>
<text x="149.8" y="108.6">U4</text>
<text x="149.8" y="111.1">NOT</text>
<text x="35.8" y="141.3">C3</text>
<text x="35.8" y="143.8">0.1uf</text>
<text x="54.3" y="138.8">R18</text>
<text x="54.3" y="141.3">5kr</text>
<text x="154.8" y="169.4">J3</text>
<text x="154.8" y="172">1x2 Header</text>
</g>
</svg>
